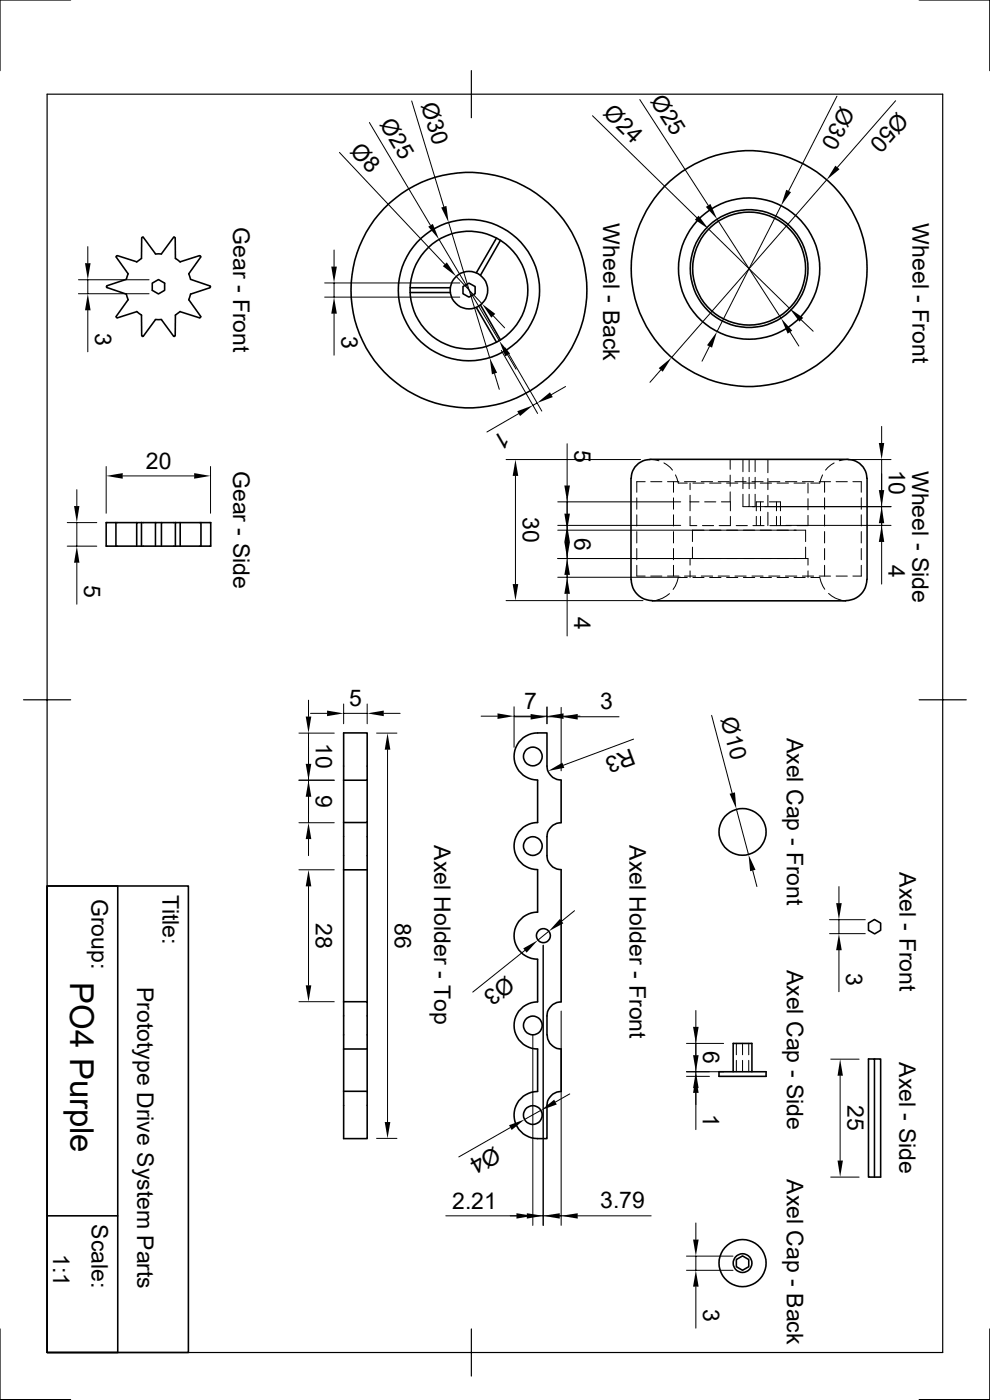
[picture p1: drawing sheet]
<svg xmlns="http://www.w3.org/2000/svg" width="210mm" height="297mm" viewBox="0 0 210 297" stroke-linecap="round" stroke-linejoin="round" font-family="sans-serif">
<g fill="none" stroke="#000" stroke-width=".34">
<path d="M29 55.5l-4.2-1.2-.1 .2 2.5 3.6-.4 1.2-4.1 1.3M30.1 50.5l-.1 4.3-1 .8M30.4 50.4l-.2-.1-.1 .2M30.4 50.3l2.6 3.5M33 53.9h1.2M36.8 50.4l.2-.1 .1 .2M36.8 50.3l-2.6 3.5M37.2 50.5v4.3l1 .8M42.3 54.2l-4.1 1.3M42.4 54.3l.1 .2M42.6 54.5l-2.6 3.6 .4 1.2 4.1 1.4 .2 .1-.2 .2M105.3 50.5l-4.3 7.4"/>
<path d="M106.2 51l-4.3 7.4M22.7 60.7l-.1 .1 .1 .2 4.1 1.4 .4 1.2-2.6 3.5 .2 .3M29 66.1l1 .7 .1 4.4M29 66.1l-4.1 1.3M30.1 71.2l.1 .2 .2-.1M32.3 60.1l1.3-.8 1.3 .8v1.5l-1.3 .8-1.3-.8zM33 67.8h1.2M33 67.8l-2.6 3.5M34.2 67.8l2.6 3.5M37.1 71.2l-.1 .2-.2-.1M38.2 66.1l-1 .7v4.4M38.2 66.1l4.1 1.3"/>
<path d="M42.5 67.1l-.1 .3M44.5 61l-4.1 1.4-.4 1.2 2.6 3.5M87 62.1h8.5M87 61h8.5M98.2 60.8l1.3-.7 1.3 .7v1.5l-1.3 .7-1.3-.7zM101 65.2l4.3 7.4M101.9 64.7l4.3 7.4M24.6 110.9v5M24.6 110.9h-2.1v5h2.1M24.6 110.9h4.4M24.6 115.9h18M30 110.9h-1v5"/>
<path d="M33 110.9h-3v5M34.2 110.9h-1.2v5M37.2 110.9h-3v5M38.2 110.9h-1v5M42.6 110.9v5M42.6 110.9h-4.4v5M42.6 110.9h2.1v5h-2.1M133.9 101.5v21.4M133.9 101.5a4.3 4.3 0 0 1 5.2-4h38.9a5.8 5.8 0 0 1 5.1 1.6l.5 .8 .3 1.6M183.9 101.5v21.4M133.9 122.9a4.6 4.6 0 0 0 5.2 4.6h38.4a6.2 6.2 0 0 0 5.5-1.8 4.4 4.4 0 0 0 .9-2.8M72.9 155.5h5v10h-5z"/>
<path d="M72.9 174.5v10M72.9 165.5v9M77.9 174.5v10h-5M77.9 165.5v9h-5M114 165.5v9a5 5 0 0 0-4.9 5 5 5 0 0 0 4.9 5v9a5 5 0 0 0-4.9 5 5 5 0 0 0 4.9 5M119 165.5a3 3 0 0 1-3-3v-7a6.6 6.6 0 0 0-5 1 5 5 0 0 0-1.7 5.6 5 5 0 0 0 4.7 3.4M119 174.5a3 3 0 0 0-3 3v4a3 3 0 0 0 3 3v28M119 165.5v9M10 188h15v98.9h-15zM10 188h30v98.9h-30zM72.9 184.5v28M77.9 184.5v28"/>
<path d="M184.2 195.8l1.3-.7 1.3 .7v1.6l-1.3 .7-1.3-.7zM72.9 212.5v10M72.9 212.5h5v7v3h-5M114 212.6a5 5 0 0 0-4.9 5 5 5 0 0 0 4.9 4.9v9M114 203.5v9M116.1 219.5a3 3 0 0 0 2.9 3v9M119 212.6a3 3 0 0 0-3 2.9v4M72.9 231.5h5v10.1h-5zM72.9 222.5v9M77.9 222.5v9M114 231.6a5 5 0 0 0-4.9 5 5 5 0 0 0 4.9 5h2v-7.1a3 3 0 0 1 3-2.9M152.5 227.4h10v.9h-10z"/>
<path d="M155.5 227.4v-6h4v6M185.5 224.7h1.3v25h-2.6v-25h1.3v25M10 257.9h15M156.2 267.2l1.3-.8 1.3 .8v1.5l-1.3 .8-1.3-.8z"/>
<circle cx="158.9" cy="57" r="15"/>
<circle cx="158.9" cy="57" r="12"/>
<circle cx="158.9" cy="57" r="12.5"/>
<circle cx="158.9" cy="57" r="25"/>
<circle cx="99.5" cy="61.5" r="15"/>
<circle cx="99.5" cy="61.5" r="4"/>
<circle cx="99.5" cy="61.6" r="12.5"/>
<circle cx="99.5" cy="61.6" r="25"/>
<circle cx="113" cy="160.5" r="1.98"/>
<circle cx="113" cy="179.5" r="1.98"/>
<circle cx="157.6" cy="176.5" r="5"/>
<circle cx="115.3" cy="198.5" r="1.49"/>
<circle cx="113" cy="217.6" r="1.98"/>
<circle cx="113" cy="236.6" r="1.98"/>
<circle cx="157.5" cy="268" r="1.98"/>
<circle cx="157.5" cy="268" r="5"/>
</g>
<g fill="none" stroke="#000" stroke-width=".21">
<path d="M72 32.3l22.4 23.8M78.4 26l12.9 21.8M87.3 21.4l6.8 22.5M125.7 24.6l22.1 21.6M135.7 21.1l14.5 22.5M175.3 38.2l-32.8 37.7M177.5 20.4l-10.2 20.1M190 21.4l-12.4 14.1M16.6 59.4h15M18.6 52.3v3.5M18.6 59.4v2.9M70.9 53v3.6"/>
<path d="M93.1 50.8l12.8 21.5M95.2 47.2l8.7 28.7M96.8 58.6l5.5 5.9M150.3 48.6l17.2 16.8M152.1 46.5l13.6 21M165.7 43.6l-13.6 26.8M16.6 62.3h15M18.6 65.8v8.8M68.9 60h28.6M68.9 63h28.6M70.9 60v3M70.9 66.5v8.9"/>
<path d="M104.6 67l2.5 2.6M104.9 79.2l1 3.4M106.3 74.3l7.7 13.4M107.2 73.8l7.7 13.4M107.7 75.3l1.8 3M140.2 78.5l-2.3 2.6M150.5 73.5l-1.6 3.1M167.6 70.4l1.9 3M170 67.9l2.5 2.4M22.5 99v9.9M44.7 99v9.9M107.4 97.5h28.5"/>
<path d="M110 87.8l-6.7 3.9M113.9 85.5l-.8 .5M120 82l-3 1.7M120.3 94.1v8.9M138 97.5l1.8 .2M140.8 98.2l1.4 1 .5 .5M154.9 97.5v2.1M157.6 97.5v2.6M158.9 97.5v2.6M160.2 97.5v2.6M162.2 97.5h26.8M162.9 97.5v2.8"/>
<path d="M177 98.2l-1.4 1-.5 .5M179.8 97.5l-1.7 .2M187 90.5v3.5M187 97.5v17M14.3 110.9h6.2M14.3 115.9h6.2M16.3 103.9v3.5M16.3 110.9v5M16.3 119.4v8.8M26 101h15.2M109.3 101v22.9M118.3 106.5h26.1"/>
<path d="M118.3 111.5h26.1M118.3 112.5h50.6M120.3 105.5v20M135.1 105.6v2.4M135.1 109.2v2.4M135.1 112.8v2.4M135.1 116.4v2.3M135.1 119.9v2.3h1.8M136.9 102.2h-1.8v2.2M138 102.2h2.4M141.6 102.2h2.4M142.9 119.9v2.3"/>
<path d="M142.9 102.2v2.2M142.9 105.6v2.4M142.9 109.2v2.4M142.9 112.8v2.4M142.9 116.4v2.3M143.3 100.8l.6 1.7h1.9M145.2 102.2h2.4M146.4 109.6v1.9h1.4M146.4 106.5h1.9M146.4 102.5v1.4M146.4 105.1v3.3M146.9 116.1v2.4"/>
<path d="M147 102.5h2.4M148.8 102.2h2.4M149 111.5h2.4M149.4 112.5h-2.5v2.4M149.4 118.5h-3v1.4M149.5 106.5h2.3M150.5 112.5h2.5M150.5 118.5h2.5M150.5 102.5h2.5M152.4 102.2h2.3M153 106.5h1.9v1.9M154.1 112.5h2.4"/>
<path d="M154.1 118.5h2.4M154.1 102.5h2.4M154.9 100.8v2.4M154.9 104.4v2.1M154.9 109.6v1.9h-2.3M155.9 102.2h2.4M156.2 111.5h2.3M157.6 104.9v2.6h1.3v-2.6M157.6 101.3v2.4M157.7 112.5h2.4M157.7 118.5h2.4M157.7 102.5h2.4"/>
<path d="M158.9 101.3v2.4M159.5 102.2h2.4M159.6 107.5h29.4M159.7 111.5h2.4M160.2 104.9v2.6h-1.3M160.2 101.3v2.4M160.4 109.6v1.9M161.3 112.5h2.4M161.3 118.5h2.4M161.3 102.5h2.4M161.3 106.5v1.9M161.3 109.6v1.9"/>
<path d="M162 106.5h-1.6v1.9M162.9 101.5v2.4M162.9 105.1v2.3M162.9 108.7v2.8M163.1 102.2h2.3M163.2 106.5h2.4v1.9M163.3 111.5h1.4M164.7 106.5v1.9M164.7 109.6v1.9M164.8 112.5h2.5M164.8 118.5h2.5M164.8 102.5h2.5"/>
<path d="M165.6 109.6v1.9h-.9M165.6 111.5h2.3M166.6 102.2h2.4M166.7 111.5h22.3M168.4 112.5h2.5v2.4M168.4 118.5h3v1.4M168.4 102.5h2.4M168.9 118.5h-50.6M170.2 102.2h2.4M170.9 116.1v2.4M171.4 109.3v2.2h-2.3M171.4 102.5v2.1"/>
<path d="M171.4 105.8v2.4M173.8 102.2h2.4M174.5 100.8l-.6 1.7h-1.9M174.9 119.9v2.3M174.9 102.2v2.2M174.9 105.6v2.4M174.9 109.2v2.4M174.9 112.8v2.4M174.9 116.4v2.3M177.4 102.2h2.3M180.9 102.2h1.8v2.2M182.7 105.6v2.4"/>
<path d="M182.7 109.2v2.4M182.7 112.8v2.4M182.7 116.4v2.3M182.7 119.9v2.3h-1.8M187 115v8.9M107.4 127.4h29M118.3 122.5h26.1M120.3 126v8.9M138 122.2h2.4M141.6 122.2h2.4M142 125.9a6.1 6.1 0 0 1-3.6 1.6M145.2 122.2h2.4"/>
<path d="M145.8 122.5h-1.9l-.6 1.8-.5 .8M146.4 121.1v1.4M147 122.5h2.4M148.8 122.2h2.4M150.5 122.5h2.5M152.4 122.2h2.3M154.1 122.5h2.4M155.9 122.2h2.4M157.7 122.5h2.4M159.5 122.2h2.4M161.3 122.5h2.4M163.1 122.2h2.3"/>
<path d="M164.8 122.5h2.5M166.6 122.2h2.4M168.4 122.5h2.4M170.2 122.2h2.4M171.4 121.1v1.4M172 122.5h1.9l.3 .9 .8 1.6M173.8 122.2h2.4M175.8 125.9a5.8 5.8 0 0 0 3.6 1.6M177.4 122.2h2.3M63.4 155.5h7.5M65.4 148.5v3.5M65.4 155.5v19"/>
<path d="M65.9 151.3h3.5M72.9 149.4v4.1M72.9 151.3h5M77.9 149.4v4.1M79.9 155.5h4.3M81.4 151.3h3.5M82.2 159v79M102.1 151.9h3.4M109.1 149.9v8.6M109.1 151.9h6.9M109.1 152.1h3.5M116 149.9v3.6"/>
<path d="M116 152.1h3M119 150.1v13.4M119.5 151.9h3.6M122.6 152.1h8.7M134.4 156.8l-14.9 5.5M151 151.8l4.3 16.5M63.4 165.5h7.5M63.4 174.5h7.5M65.4 178v3.5M156.2 171.6l2.6 9.7M63.4 184.5h7.5M65.4 188v21"/>
<path d="M116.4 197.6l-2.3 1.9M121.9 193.2l-2.7 2.2M159.7 184.7l.9 3.4M176 195.1h7.6M176 198.1h7.6M178 188.1v3.5M178 195.1v3M63.4 212.5h7.5M111.3 201.6l-11 8.9M113 219.5v40.5M115.2 200.5v59.5M119 214.5v45.5"/>
<path d="M147.6 214.4v3.4M178 201.6v8.8M108.2 239.2l-10.9 6.2M114.8 235.5l-3.5 2M120.9 232.1l-3.1 1.7M145.6 227.4h7.9M145.6 228.3h4.9M145.6 221.4h7.9M147.6 220.3v8M147.6 230.8v8.8M156.2 221.4v2.4M156.2 225v2.4"/>
<path d="M157.5 221.4v2.4M157.5 225v2.4M158.8 221.4v2.4M158.8 225v2.4M176.2 224.7h6M178.2 228.2v18M79.9 241.5h4.3M94.6 257.9h17.2M113 257.9h9.3M122.6 257.9h15.5M147.6 259.5v3.5M176.2 249.7h6"/>
<path d="M145.6 266.5h9.9M145.6 269.5h9.9M147.6 266.5v3M147.6 273v8.8"/>
</g>
<path d="M10 20h190v266.9h-190zM15 0h-15v15M100 15v10M195 0h15v15M5 148.5h10M195 148.5h10M0 281.9v15h15M100 281.9v10M210 281.9v15h-15" fill="none" stroke="#000" stroke-width=".25"/>
<g fill="#000">
<path d="M177.2 35.1l.9 .8-2.8 2.3zM18 55.8h1.2l-.6 3.6zM70.3 56.6h1.2l-.6 3.4zM90.8 48.1l1-.6 1.3 3.3zM93.6 44l1.1-.3 .5 3.5zM93.9 56.5l.9-.8 2 2.9zM148.2 45.8l2.1 2.8-2.9-2zM149.7 43.9l1-.6 1.4 3.2zM166.8 40.3l1 .5-2.1 2.8zM18.6 62.3l.6 3.5h-1.2zM70.9 63l.6 3.5h-1.2zM102.3 64.5l2.8 2.1-.9 .8z"/>
<path d="M103.9 75.9l1.6 3.2-1.1 .3zM105.9 72.3l2.3 2.7-1 .6zM139.7 78.1l2.8-2.2-1.9 3zM152.1 70.4l-1.1 3.3-1-.5zM165.7 67.5l2.4 2.6-1 .7zM167.5 65.4l2.9 2-.8 .8zM109.7 87.2l3.4-1.2-2.8 2.3zM113.9 85.5l2.8-2.3 .6 1zM186.4 94h1.2l-.6 3.5zM15.7 107.4h1.1l-.5 3.5zM16.3 115.9l.5 3.5h-1.1zM22.5 101l3.5-.6v1.2z"/>
<path d="M41.2 100.4l3.5 .6-3.5 .6zM109.3 97.5l.6 3.5h-1.1zM119.7 109h1.2l-.6 3.5zM119.7 115h1.2l-.6 3.5zM120.3 111.5l.6 3.5h-1.2zM119.7 103h1.2l-.6 3.5zM187 107.5l.6 3.5h-1.2zM186.4 104h1.2l-.6 3.5zM187 111.5l.6 3.5h-1.2zM108.8 123.9h1.1l-.6 3.5zM120.3 118.5l.6 3.5h-1.2zM120.3 122.5l.6 3.5h-1.2z"/>
<path d="M64.9 152h1.1l-.6 3.5zM69.4 150.7l3.5 .6-3.5 .6zM77.9 151.3l3.5-.6v1.2zM82.2 155.5l.6 3.5h-1.2zM105.5 151.3l3.6 .6-3.6 .6zM112.6 151.5l3.4 .6-3.4 .6zM116 151.9l3.5-.6v1.2zM119 152.1l3.6-.6v1.2zM65.4 165.5l.6 3.5h-1.1zM64.9 162.1h1.1l-.6 3.4zM65.4 174.5l.6 3.5h-1.1zM116.2 163.6l3.1-1.8 .4 1.1z"/>
<path d="M154.8 168.4l1.1-.3 .3 3.5zM65.4 184.5l.6 3.5h-1.1zM118.8 194.9l.7 1-3.1 1.7zM158.8 181.3l1.5 3.2-1.2 .3zM177.4 191.6h1.2l-.6 3.5zM64.9 209h1.1l-.6 3.5zM111 201.2l3.1-1.7-2.4 2.6zM147 217.8h1.2l-.6 3.6zM178 198.1l.6 3.5h-1.2zM81.6 238h1.2l-.6 3.5zM108 238.7l3.3-1.2-2.8 2.2zM114.8 235.5l2.8-2.2 .5 1z"/>
<path d="M147.6 227.4l.6 3.4h-1.2zM147 223.9h1.2l-.6 3.5zM147.6 228.3l.6 3.6h-1.2zM178.2 224.7l.6 3.5h-1.1zM109.6 257.4l3.4 .5-3.4 .6zM111.8 257.4l3.4 .5-3.4 .6zM115.2 257.9l3.5-.5v1.1zM119 257.9l3.6-.5v1.1zM177.7 246.2h1.1l-.6 3.5zM147 263h1.2l-.6 3.5zM147.6 269.5l.6 3.5h-1.2z"/>
</g>
<text font-size="7" x="14.9" y="208.4" transform="rotate(90 14.9 208.4)">PO4 Purple</text>
<g font-size="4.9">
<text x="89.3" y="22.2" transform="rotate(73 89.3 22.2)">Ø30</text>
<text x="137.8" y="21.3" transform="rotate(57 137.8 21.3)">Ø25</text>
<text x="178.4" y="22.3" transform="rotate(117 178.4 22.3)">Ø30</text>
<text x="190.4" y="23.5" transform="rotate(131 190.4 23.5)">Ø50</text>
<text x="80.4" y="26.3" transform="rotate(59 80.4 26.3)">Ø25</text>
<text x="127.8" y="24.3" transform="rotate(44 127.8 24.3)">Ø24</text>
<text x="74.1" y="32.2" transform="rotate(47 74.1 32.2)">Ø8</text>
<text x="127.9" y="47.4" transform="rotate(90 127.9 47.4)">Wheel - Back</text>
<text x="193.6" y="47.4" transform="rotate(90 193.6 47.4)">Wheel - Front</text>
<text x="49.5" y="48.2" transform="rotate(90 49.5 48.2)">Gear - Front</text>
<text x="20.2" y="70.6" transform="rotate(90 20.2 70.6)">3</text>
<text x="72.4" y="71.3" transform="rotate(90 72.4 71.3)">3</text>
<text x="106.9" y="91.3" transform="rotate(150 106.9 91.3)">1</text>
<text x="121.9" y="95.5" transform="rotate(90 121.9 95.5)">5</text>
<text x="30.9" y="99.4">20</text>
<text x="49.5" y="99.9" transform="rotate(90 49.5 99.9)">Gear - Side</text>
<text x="188.6" y="99.6" transform="rotate(90 188.6 99.6)">10</text>
<text x="193.5" y="99.9" transform="rotate(90 193.5 99.9)">Wheel - Side</text>
<text x="110.9" y="109.7" transform="rotate(90 110.9 109.7)">30</text>
<text x="121.9" y="114.1" transform="rotate(90 121.9 114.1)">6</text>
<text x="188.5" y="119.9" transform="rotate(90 188.5 119.9)">4</text>
<text x="17.8" y="124.2" transform="rotate(90 17.8 124.2)">5</text>
<text x="121.8" y="130.9" transform="rotate(90 121.8 130.9)">4</text>
<text x="74" y="149.8">5</text>
<text x="111.2" y="150.4">7</text>
<text x="127.3" y="150.5">3</text>
<text x="152.9" y="152.6" transform="rotate(75 152.9 152.6)">Ø10</text>
<text x="67" y="157.6" transform="rotate(90 67 157.6)">10</text>
<text x="133.9" y="158.7" transform="rotate(160 133.9 158.7)">R3</text>
<text x="166.9" y="156.5" transform="rotate(90 166.9 156.5)">Axel Cap - Front</text>
<text x="67" y="168.7" transform="rotate(90 67 168.7)">9</text>
<text x="92.1" y="179.3" transform="rotate(90 92.1 179.3)">Axel Holder - Top</text>
<text x="133.6" y="179.3" transform="rotate(90 133.6 179.3)">Axel Holder - Front</text>
<text x="190.8" y="185" transform="rotate(90 190.8 185)">Axel - Front</text>
<text x="19.4" y="190.7" transform="rotate(90 19.4 190.7)">Group:</text>
<text x="34.5" y="189.8" transform="rotate(90 34.5 189.8)">Title:</text>
<text x="67" y="195.8" transform="rotate(90 67 195.8)">28</text>
<text x="83.8" y="195.8" transform="rotate(90 83.8 195.8)">86</text>
<text x="29.1" y="209.3" transform="rotate(90 29.1 209.3)">Prototype Drive System Parts</text>
<text x="107.4" y="206.9" transform="rotate(141 107.4 206.9)">Ø3</text>
<text x="166.9" y="205.7" transform="rotate(90 166.9 205.7)">Axel Cap - Side</text>
<text x="179.5" y="206.4" transform="rotate(90 179.5 206.4)">3</text>
<text x="149.2" y="223" transform="rotate(90 149.2 223)">6</text>
<text x="190.8" y="225.3" transform="rotate(90 190.8 225.3)">Axel - Side</text>
<text x="149.1" y="236.3" transform="rotate(90 149.1 236.3)">1</text>
<text x="179.8" y="234.5" transform="rotate(90 179.8 234.5)">25</text>
<text x="104.9" y="243" transform="rotate(151 104.9 243)">Ø4</text>
<text x="166.9" y="250.1" transform="rotate(90 166.9 250.1)">Axel Cap - Back</text>
<text x="95.9" y="256.5">2.21</text>
<text x="127.3" y="256.4">3.79</text>
<text x="19.4" y="259.7" transform="rotate(90 19.4 259.7)">Scale:</text>
<text x="11.3" y="266.1" transform="rotate(90 11.3 266.1)">1:1</text>
<text x="149.2" y="277.8" transform="rotate(90 149.2 277.8)">3</text>
</g>
</svg>
